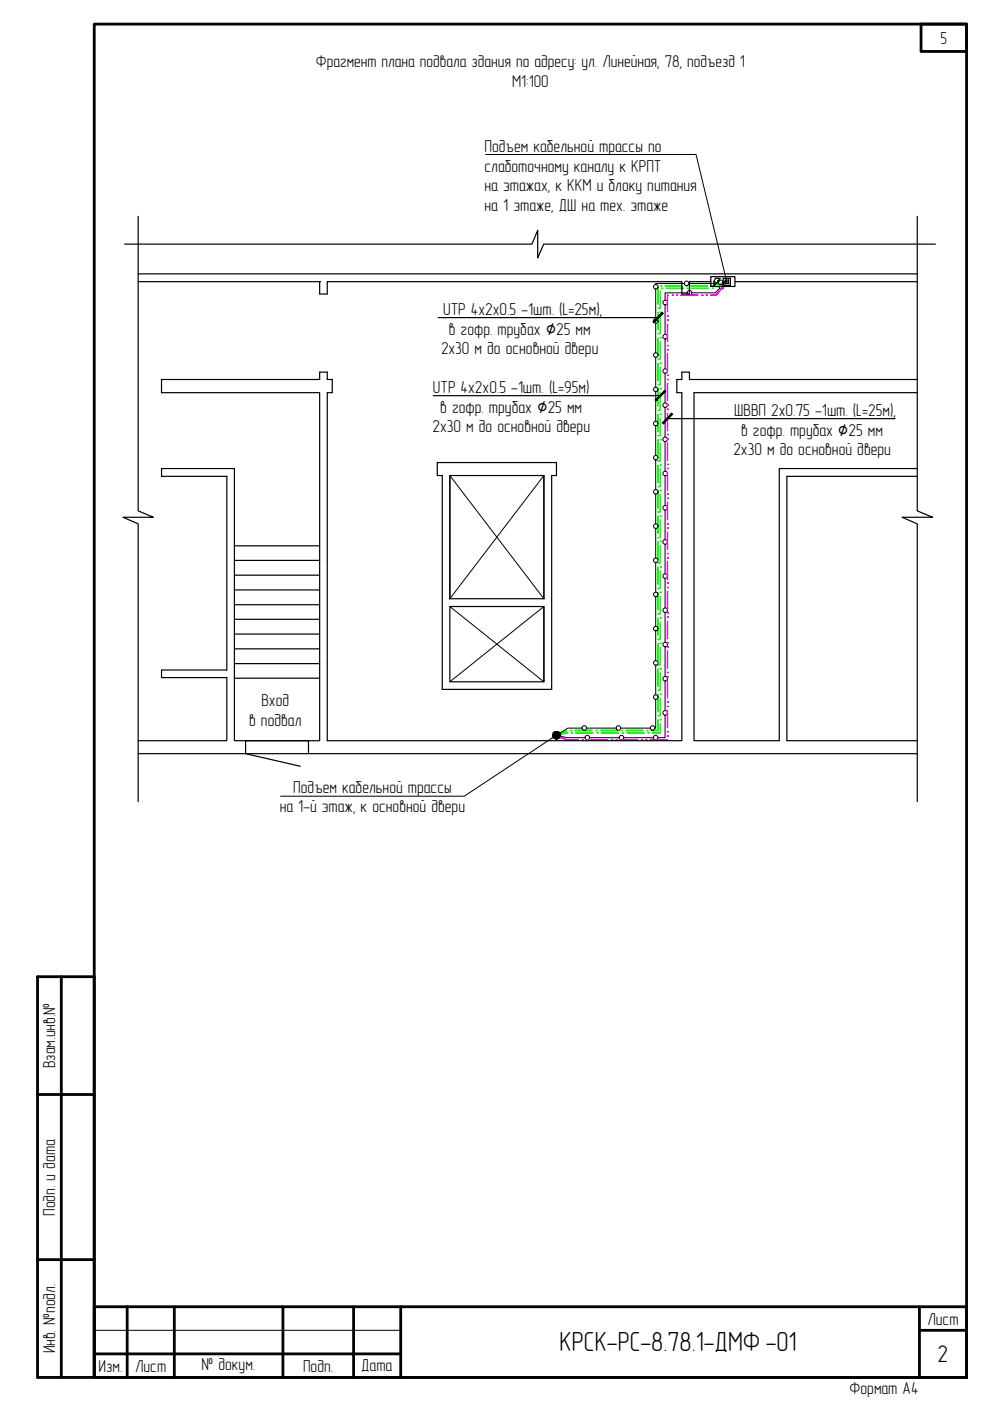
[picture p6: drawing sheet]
<svg xmlns="http://www.w3.org/2000/svg" width="210mm" height="297mm" viewBox="0 0 210 297" stroke-linecap="round" stroke-linejoin="round" font-family="sans-serif">
<path d="M147.2 83.3v73.7h18v-57.7h29.3M166.8 101v56" fill="none" stroke="#000" stroke-width=".25"/>
<g fill="none" stroke="#000" stroke-width=".21">
<path d="M154.1 59.8l-.8 .7M141 64.7v6.2M141 71.9v6.3M141 79.1v6.3M145.7 62.1h-4.7v1.6M152.6 61.2l-1 .9h-4.9M141 86.4v6.3M141 93.7v6.2M141 100.9v6.3M141 108.1v6.3M141 115.4v6.3M141 122.7v6.2"/>
<path d="M141 129.9v6.3M141 137.1v6.3M118 155.9l2.1 .5h3.9M125 156.4h6.2M132.2 156.4h6.3M141 144.4v6.3M141 151.7v4.7h-1.5"/>
<circle cx="141" cy="64.1" r=".49"/>
<circle cx="141" cy="71.4" r=".49"/>
<circle cx="141" cy="78.7" r=".49"/>
<circle cx="146.2" cy="62.1" r=".49"/>
<circle cx="153" cy="60.8" r=".49"/>
<circle cx="141" cy="85.9" r=".49"/>
<circle cx="141" cy="93.1" r=".49"/>
<circle cx="141" cy="107.7" r=".49"/>
<circle cx="141" cy="100.4" r=".49"/>
<circle cx="141" cy="114.9" r=".49"/>
<circle cx="141" cy="122.1" r=".49"/>
<circle cx="141" cy="129.4" r=".49"/>
<circle cx="141" cy="136.7" r=".49"/>
<circle cx="124.5" cy="156.4" r=".49"/>
<circle cx="131.8" cy="156.4" r=".49"/>
<circle cx="139" cy="156.4" r=".49"/>
<circle cx="141" cy="143.9" r=".49"/>
<circle cx="141" cy="151.1" r=".49"/>
</g>
<path d="M154.1 59.8l-2.3 2.8h-1.1" fill="none" stroke="#f0f" stroke-width=".38"/>
<g fill="#f0f">
<circle cx="149.7" cy="62.6" r=".19"/>
<circle cx="148.8" cy="62.6" r=".19"/>
</g>
<path d="M144.4 62.6h3.6" fill="none" stroke="#f0f" stroke-width=".38"/>
<g fill="#f0f">
<circle cx="143.5" cy="62.6" r=".19"/>
<circle cx="142.5" cy="62.6" r=".19"/>
</g>
<path d="M141.6 62.6h-.1v3.5" fill="none" stroke="#f0f" stroke-width=".38"/>
<g fill="#f0f">
<circle cx="141.5" cy="67" r=".19"/>
<circle cx="141.5" cy="67.8" r=".19"/>
</g>
<path d="M141.5 68.8v3.6" fill="none" stroke="#f0f" stroke-width=".38"/>
<g fill="#f0f">
<circle cx="141.5" cy="73.3" r=".19"/>
<circle cx="141.5" cy="74.2" r=".19"/>
</g>
<path d="M141.5 75v3.6" fill="none" stroke="#f0f" stroke-width=".38"/>
<g fill="#f0f">
<circle cx="141.5" cy="79.6" r=".19"/>
<circle cx="141.5" cy="80.5" r=".19"/>
</g>
<path d="M141.5 81.4v3.5" fill="none" stroke="#f0f" stroke-width=".38"/>
<g fill="#f0f">
<circle cx="141.5" cy="85.9" r=".19"/>
<circle cx="141.5" cy="86.8" r=".19"/>
</g>
<path d="M141.5 87.7v3.6" fill="none" stroke="#f0f" stroke-width=".38"/>
<g fill="#f0f">
<circle cx="141.5" cy="92.1" r=".19"/>
<circle cx="141.5" cy="93.1" r=".19"/>
</g>
<path d="M141.5 94v3.6" fill="none" stroke="#f0f" stroke-width=".38"/>
<g fill="#f0f">
<circle cx="141.5" cy="98.5" r=".19"/>
<circle cx="141.5" cy="99.3" r=".19"/>
</g>
<path d="M141.5 100.3v3.6" fill="none" stroke="#f0f" stroke-width=".38"/>
<g fill="#f0f">
<circle cx="141.5" cy="104.8" r=".19"/>
<circle cx="141.5" cy="105.6" r=".19"/>
</g>
<path d="M141.5 106.5v3.6" fill="none" stroke="#f0f" stroke-width=".38"/>
<g fill="#f0f">
<circle cx="141.5" cy="111.1" r=".19"/>
<circle cx="141.5" cy="112" r=".19"/>
</g>
<path d="M141.5 112.8v3.6" fill="none" stroke="#f0f" stroke-width=".38"/>
<g fill="#f0f">
<circle cx="141.5" cy="117.4" r=".19"/>
<circle cx="141.5" cy="118.3" r=".19"/>
</g>
<path d="M141.5 119.2v3.6" fill="none" stroke="#f0f" stroke-width=".38"/>
<g fill="#f0f">
<circle cx="141.5" cy="123.6" r=".19"/>
<circle cx="141.5" cy="124.6" r=".19"/>
</g>
<path d="M141.5 125.5v3.6" fill="none" stroke="#f0f" stroke-width=".38"/>
<g fill="#f0f">
<circle cx="141.5" cy="129.9" r=".19"/>
<circle cx="141.5" cy="130.8" r=".19"/>
</g>
<path d="M141.5 131.8v3.6" fill="none" stroke="#f0f" stroke-width=".38"/>
<g fill="#f0f">
<circle cx="141.5" cy="136.3" r=".19"/>
<circle cx="141.5" cy="137.1" r=".19"/>
</g>
<path d="M141.5 138v3.6" fill="none" stroke="#f0f" stroke-width=".38"/>
<g fill="#f0f">
<circle cx="141.5" cy="142.6" r=".19"/>
<circle cx="141.5" cy="143.5" r=".19"/>
</g>
<path d="M141.5 144.3v3.6" fill="none" stroke="#f0f" stroke-width=".38"/>
<g fill="#f0f">
<circle cx="141.5" cy="148.9" r=".19"/>
<circle cx="141.5" cy="149.8" r=".19"/>
</g>
<path d="M141.5 150.7v3.5" fill="none" stroke="#f0f" stroke-width=".38"/>
<g fill="#f0f">
<circle cx="141.5" cy="155.1" r=".19"/>
<circle cx="141.5" cy="156.1" r=".19"/>
</g>
<path d="M137.8 156.9h3.6" fill="none" stroke="#f0f" stroke-width=".38"/>
<g fill="#f0f">
<circle cx="136.9" cy="156.9" r=".19"/>
<circle cx="136.1" cy="156.9" r=".19"/>
</g>
<path d="M131.6 156.9h3.6" fill="none" stroke="#f0f" stroke-width=".38"/>
<g fill="#f0f">
<circle cx="130.6" cy="156.9" r=".19"/>
<circle cx="129.8" cy="156.9" r=".19"/>
</g>
<path d="M125.3 156.9h3.6" fill="none" stroke="#f0f" stroke-width=".38"/>
<g fill="#f0f">
<circle cx="124.4" cy="156.9" r=".19"/>
<circle cx="123.4" cy="156.9" r=".19"/>
</g>
<path d="M118 155.9l2.1 1h2.5" fill="none" stroke="#f0f" stroke-width=".38"/>
<path d="M154.1 59.8l-2.2 1" fill="none" stroke="#0f0" stroke-width=".38"/>
<circle cx="151.1" cy="61.1" r=".19" fill="#0f0"/>
<path d="M146.6 61.1h3.6" fill="none" stroke="#0f0" stroke-width=".38"/>
<circle cx="145.7" cy="61.1" r=".19" fill="#0f0"/>
<path d="M141.2 61.1h3.6" fill="none" stroke="#0f0" stroke-width=".38"/>
<circle cx="140.3" cy="61.1" r=".19" fill="#0f0"/>
<path d="M140 61.7v3.6" fill="none" stroke="#0f0" stroke-width=".38"/>
<circle cx="140" cy="66.2" r=".19" fill="#0f0"/>
<path d="M140 67.1v3.6" fill="none" stroke="#0f0" stroke-width=".38"/>
<circle cx="140" cy="71.6" r=".19" fill="#0f0"/>
<path d="M140 72.5v3.6" fill="none" stroke="#0f0" stroke-width=".38"/>
<circle cx="140" cy="77" r=".19" fill="#0f0"/>
<path d="M140 77.9v3.6" fill="none" stroke="#0f0" stroke-width=".38"/>
<circle cx="140" cy="82.4" r=".19" fill="#0f0"/>
<path d="M140 83.3v3.6" fill="none" stroke="#0f0" stroke-width=".38"/>
<circle cx="140" cy="87.8" r=".19" fill="#0f0"/>
<path d="M140 88.7v3.6" fill="none" stroke="#0f0" stroke-width=".38"/>
<circle cx="140" cy="93.2" r=".19" fill="#0f0"/>
<path d="M140 94.1v3.6" fill="none" stroke="#0f0" stroke-width=".38"/>
<circle cx="140" cy="98.6" r=".19" fill="#0f0"/>
<path d="M140 99.5v3.6" fill="none" stroke="#0f0" stroke-width=".38"/>
<circle cx="140" cy="104" r=".19" fill="#0f0"/>
<path d="M140 104.9v3.6" fill="none" stroke="#0f0" stroke-width=".38"/>
<circle cx="140" cy="109.4" r=".19" fill="#0f0"/>
<path d="M140 110.3v3.6" fill="none" stroke="#0f0" stroke-width=".38"/>
<circle cx="140" cy="114.8" r=".19" fill="#0f0"/>
<path d="M140 115.7v3.6" fill="none" stroke="#0f0" stroke-width=".38"/>
<circle cx="140" cy="120.2" r=".19" fill="#0f0"/>
<path d="M140 121.1v3.6" fill="none" stroke="#0f0" stroke-width=".38"/>
<circle cx="140" cy="125.6" r=".19" fill="#0f0"/>
<path d="M140 126.5v3.6" fill="none" stroke="#0f0" stroke-width=".38"/>
<circle cx="140" cy="131" r=".19" fill="#0f0"/>
<path d="M140 131.9v3.6" fill="none" stroke="#0f0" stroke-width=".38"/>
<circle cx="140" cy="136.4" r=".19" fill="#0f0"/>
<path d="M140 137.3v3.6" fill="none" stroke="#0f0" stroke-width=".38"/>
<circle cx="140" cy="141.8" r=".19" fill="#0f0"/>
<path d="M140 142.7v3.6" fill="none" stroke="#0f0" stroke-width=".38"/>
<circle cx="140" cy="147.2" r=".19" fill="#0f0"/>
<path d="M140 148.1v3.6" fill="none" stroke="#0f0" stroke-width=".38"/>
<circle cx="140" cy="152.6" r=".19" fill="#0f0"/>
<path d="M140 153.5v1.9h-1.7" fill="none" stroke="#0f0" stroke-width=".38"/>
<circle cx="137.4" cy="155.4" r=".19" fill="#0f0"/>
<path d="M132.9 155.4h3.6" fill="none" stroke="#0f0" stroke-width=".38"/>
<circle cx="132" cy="155.4" r=".19" fill="#0f0"/>
<path d="M127.5 155.4h3.6" fill="none" stroke="#0f0" stroke-width=".38"/>
<circle cx="126.6" cy="155.4" r=".19" fill="#0f0"/>
<path d="M122.1 155.4h3.6" fill="none" stroke="#0f0" stroke-width=".38"/>
<circle cx="121.2" cy="155.4" r=".19" fill="#0f0"/>
<path d="M154.1 59.8l-2.3 .6M120.3 155.4l-2.3 .5" fill="none" stroke="#0f0" stroke-width=".38"/>
<circle cx="150.9" cy="60.6" r=".19" fill="#0f0"/>
<path d="M146.4 60.6h3.6" fill="none" stroke="#0f0" stroke-width=".38"/>
<circle cx="145.5" cy="60.6" r=".19" fill="#0f0"/>
<path d="M141.1 60.6h3.6" fill="none" stroke="#0f0" stroke-width=".38"/>
<circle cx="140.1" cy="60.6" r=".19" fill="#0f0"/>
<path d="M139.5 60.9v3.6" fill="none" stroke="#0f0" stroke-width=".38"/>
<circle cx="139.5" cy="65.4" r=".19" fill="#0f0"/>
<path d="M139.5 66.3v3.6" fill="none" stroke="#0f0" stroke-width=".38"/>
<circle cx="139.5" cy="70.8" r=".19" fill="#0f0"/>
<path d="M139.5 71.7v3.6" fill="none" stroke="#0f0" stroke-width=".38"/>
<circle cx="139.5" cy="76.2" r=".19" fill="#0f0"/>
<path d="M139.5 77.1v3.6" fill="none" stroke="#0f0" stroke-width=".38"/>
<circle cx="139.5" cy="81.6" r=".19" fill="#0f0"/>
<path d="M139.5 82.5v3.6" fill="none" stroke="#0f0" stroke-width=".38"/>
<circle cx="139.5" cy="87" r=".19" fill="#0f0"/>
<path d="M139.5 87.9v3.6" fill="none" stroke="#0f0" stroke-width=".38"/>
<circle cx="139.5" cy="92.4" r=".19" fill="#0f0"/>
<path d="M139.5 93.3v3.6" fill="none" stroke="#0f0" stroke-width=".38"/>
<circle cx="139.5" cy="97.8" r=".19" fill="#0f0"/>
<path d="M139.5 98.7v3.6" fill="none" stroke="#0f0" stroke-width=".38"/>
<circle cx="139.5" cy="103.2" r=".19" fill="#0f0"/>
<path d="M139.5 104.1v3.6" fill="none" stroke="#0f0" stroke-width=".38"/>
<circle cx="139.5" cy="108.6" r=".19" fill="#0f0"/>
<path d="M139.5 109.5v3.6" fill="none" stroke="#0f0" stroke-width=".38"/>
<circle cx="139.5" cy="114" r=".19" fill="#0f0"/>
<path d="M139.5 114.9v3.6" fill="none" stroke="#0f0" stroke-width=".38"/>
<circle cx="139.5" cy="119.4" r=".19" fill="#0f0"/>
<path d="M139.5 120.3v3.6" fill="none" stroke="#0f0" stroke-width=".38"/>
<circle cx="139.5" cy="124.8" r=".19" fill="#0f0"/>
<path d="M139.5 125.7v3.6" fill="none" stroke="#0f0" stroke-width=".38"/>
<circle cx="139.5" cy="130.2" r=".19" fill="#0f0"/>
<path d="M139.5 131.1v3.6" fill="none" stroke="#0f0" stroke-width=".38"/>
<circle cx="139.5" cy="135.6" r=".19" fill="#0f0"/>
<path d="M139.5 136.5v3.6" fill="none" stroke="#0f0" stroke-width=".38"/>
<circle cx="139.5" cy="141" r=".19" fill="#0f0"/>
<path d="M139.5 141.9v3.6" fill="none" stroke="#0f0" stroke-width=".38"/>
<circle cx="139.5" cy="146.4" r=".19" fill="#0f0"/>
<path d="M139.5 147.3v3.6" fill="none" stroke="#0f0" stroke-width=".38"/>
<circle cx="139.5" cy="151.8" r=".19" fill="#0f0"/>
<path d="M139.5 152.7v2.2h-1.4" fill="none" stroke="#0f0" stroke-width=".38"/>
<circle cx="137.2" cy="154.9" r=".19" fill="#0f0"/>
<path d="M132.8 154.9h3.6" fill="none" stroke="#0f0" stroke-width=".38"/>
<circle cx="131.8" cy="154.9" r=".19" fill="#0f0"/>
<path d="M127.3 154.9h3.6" fill="none" stroke="#0f0" stroke-width=".38"/>
<circle cx="126.4" cy="154.9" r=".19" fill="#0f0"/>
<path d="M121.9 154.9h3.7" fill="none" stroke="#0f0" stroke-width=".38"/>
<circle cx="121" cy="154.9" r=".19" fill="#0f0"/>
<path d="M120.1 155l-2.1 .9" fill="none" stroke="#0f0" stroke-width=".38"/>
<g fill="none" stroke="#000" stroke-width=".21">
<path d="M152.3 59.9l-1.5 .2h-4.8M154.1 59.8h-.8M139 61.3v6.2M139 68.6v6.2M139 75.8v6.3M145 60.1h-6v.2M139 83v6.3M139 90.3v6.2M139 97.6v6.2M139 104.8v6.3M139 112v6.3M139 119.3v6.2"/>
<path d="M139 126.6v6.2M139 133.8v6.3M123.4 154.4h-3l-2.4 1.5M124.4 154.4h6.2M131.6 154.4h6.2M139 141v6.3M139 148.3v6.1h-.1"/>
<circle cx="152.8" cy="59.9" r=".49"/>
<circle cx="139" cy="68" r=".49"/>
<circle cx="139" cy="60.8" r=".49"/>
<circle cx="139" cy="75.3" r=".49"/>
<circle cx="145.6" cy="60.1" r=".49"/>
<circle cx="139" cy="89.8" r=".49"/>
<circle cx="139" cy="82.6" r=".49"/>
<circle cx="139" cy="97" r=".49"/>
<circle cx="139" cy="104.3" r=".49"/>
<circle cx="139" cy="118.8" r=".49"/>
<circle cx="139" cy="111.6" r=".49"/>
<circle cx="139" cy="126" r=".49"/>
<circle cx="139" cy="133.3" r=".49"/>
<circle cx="123.9" cy="154.4" r=".49"/>
<circle cx="131.1" cy="154.4" r=".49"/>
<circle cx="138.4" cy="154.4" r=".49"/>
<circle cx="139" cy="147.8" r=".49"/>
<circle cx="139" cy="140.6" r=".49"/>
</g>
<g fill="none" stroke="#000" stroke-width=".25">
<path d="M26.4 51.8h86.4l1.2-3v5.9l1.3-2.9h83M29.3 45.9v62.4l3.2 1.4h-6.4l3.2 1.4v58.9M29.3 58.1h165.2M29.3 59.7h38.5M67.8 59.7h.1M67.8 59.7v2.6h1.6v-2.6h75.2v2.6h1.6v-2.6h4.5M150.7 58.7h5.1v2h-5.1zM155.8 59.7h38.7M194.5 45.9v62.4l3.2 1.4h-6.4l3.2 1.4v58.9M92.7 98.1h25.3v2.7h-1v45.4h-23.2v-45.4h-1.1zM147.2 83.3h47.3M194.5 80.5h-48.3v-1.6h-1.6v1.6h-1.1v2.8h1.1v73.7h-75.2v-73.7h1v-2.8h-1v-1.6h-1.6v1.6h-33.6v2.8h33.6v73.7h-18.1v-57.7h-15.5v1.7h13.9v41.1h-13.9v1.6h13.9v13.3h-18.8"/>
<path d="M49.7 115.7h18.1M49.7 118.8h18.1M95.4 100.8v26.1M115.3 100.8v26.1M166.8 101h27.7M49.7 121.9h18.1M49.7 125.1h18.1M49.7 128.2h18.1M49.7 131.3h18.1M49.7 134.4h18.1M49.7 137.6h18.1M95.4 126.9v-26.1h19.9v26.1"/>
<path d="M95.4 126.9h19.9M115.3 128.6v16h-19.9v-16h19.9v16M29.3 159.8h165.2M49.7 140.7h18.1M49.7 143.8h18.1M166.8 157h27.7"/>
</g>
<path d="M95.4 100.8l19.9 26.1M115.3 100.8l-19.9 26.1M95.4 128.6l19.9 16M115.3 128.6l-19.9 16" fill="none" stroke="#000" stroke-width=".21"/>
<!-- layer: _ -->
<path d="M65.4 159.8v-2.8h-13.3v2.8l11.6 2.7" fill="none" stroke="#000" stroke-width=".25"/>
<g fill="#fff" stroke="#fff" stroke-width=".21">
<path d="M101.7 28.5v17.9l47.1-17.9zM101.7 46.4l47.1-17.9v17.9z"/>
<path d="M58.3 164.3v9.9l41.4-9.9zM58.3 174.2l41.4-9.9v9.9z"/>
</g>
<path d="M154 59.6l.1 .2zM117.8 155.9h.2z" fill="#000" stroke="#000" stroke-width=".21"/>
<path d="M103 32.8h44.6l6.5 26.8M117.8 156l-19.4 12.8h-38.9M20 282.1h65" fill="none" stroke="#000" stroke-width=".21"/>
<g fill="#000" stroke="#000" stroke-width=".21">
<path d="M117.8 156.6h.4z"/>
<path d="M117.9 155.1h.3zM117.9 155.1h.3zM117.9 155.1h.3z"/>
<path d="M117.9 156.7h.2zM117.8 156.6l.3 .1z"/>
<path d="M117.9 155.1l.4 .1zM117.7 155.2h.6zM117.7 155.2h.6zM117.7 155.2h.6z"/>
<path d="M117.7 155.2h.7zM117.6 155.2h.8z"/>
<path d="M117.6 156.6h.7zM117.6 156.6h.6zM117.8 156.6h.4zM117.8 156.6h.4z"/>
<path d="M117.6 155.2l.8 .1zM117.6 155.2l.8 .1z"/>
<path d="M117.6 155.3h.9zM117.6 155.3h.9h-1zM117.5 155.3h1zM117.5 155.3h1z"/>
<path d="M117.5 156.5h.9zM117.5 156.5l.8 .1zM117.6 156.6h.7zM117.6 156.6h.7z"/>
<path d="M117.5 155.3l1.1 .1zM117.5 155.3l1.1 .1h-1.2zM117.4 155.4h1.2zM117.4 155.4h1.2z"/>
<path d="M117.4 156.4l1 .1 .2-.1zM117.4 156.4l1 .1h-.9zM117.5 156.5h.9zM117.5 156.5h.9z"/>
<path d="M117.4 155.4l1.3 .2-.1-.2zM117.4 155.4l1.3 .2h-1.4zM117.3 155.6h1.4zM117.3 155.6h1.4z"/>
<path d="M117.3 156.3h1.4zM117.3 156.3l1.3 .1zM117.4 156.4h1.2zM117.4 156.4h1.2z"/>
<path d="M117.3 155.6l1.4 .1v-.1zM117.3 155.6l1.4 .1h-1.4zM117.3 155.7h1.4zM117.3 155.7h1.4z"/>
<path d="M117.3 156.1l1.4 .1zM117.3 156.1l1.4 .1z"/>
<path d="M117.3 156.2l1.4 .1v-.1zM117.3 156.2l1.4 .1h-1.4zM117.3 156.3h1.4zM117.3 156.3h1.4z"/>
<path d="M117.3 155.7l1.4 .2v-.2zM117.3 155.7l1.4 .2h-1.5zM117.2 155.9h1.5zM117.2 155.9h1.5z"/>
<path d="M117.2 155.9l1.5 .1v-.1zM117.2 155.9l1.5 .1h-1.5zM117.2 156h1.5zM117.2 156h1.5z"/>
<path d="M117.2 156l1.5 .1v-.1zM117.2 156l1.5 .1h-1.4z"/>
</g>
<g fill="none" stroke="#000" stroke-width=".59">
<path d="M20 5.1h184.9v286.9h-184.9zM8 207.1h12v84.9h-12zM13 207.1v84.9M8 232.1h12M8 267.1h12M20 277.1h184.9v14.9h-184.9zM27 277.1v14.9M37 277.1v14.9M60 277.1v14.9M75 277.1v14.9M85 277.1v14.9M194.9 277.1v14.9"/>
<path d="M20 287h65M194.9 282.1h10"/>
</g>
<!-- layer: 0 -->
<path d="M195.3 5.1h9.6v5.8h-9.6z" fill="none" stroke="#000" stroke-width=".59"/>
<path d="M151.7 59h1l-.6 .6h.4l-1.3 1.1 .4-.9h-.3zM92.9 67.3h46.6M91.9 83.9h48.1M141.5 88.8h48.3" fill="none" stroke="#000" stroke-width=".25"/>
<path d="M153.3 59h1.6v1.5h-1.6zM153.7 59.4h.8v.7h-.8z" fill="none" stroke="#000" stroke-width=".25"/>
<g fill="#fff" stroke="#fff" stroke-width=".21">
<path d="M153.4 84.3v14.2l37.7-14.2zM153.4 98.5l37.7-14.2v14.2z"/>
<path d="M91.6 62.9v14.2l37.2-14.2zM91.6 77.1l37.2-14.2v14.2z"/>
<path d="M90.6 79.4v14.3l35.6-14.3zM90.6 93.7l35.6-14.3v14.3z"/>
</g>
<!-- layer: 0 -->
<g fill="#000" stroke="#000" stroke-width=".21">
<path d="M140.4 66.2l-2 2 .2 .2zM140.4 66.2l.2 .2-2 2z"/>
<path d="M138.9 84.8l.2 .2 1.8-2.2zM140.9 82.8l.2 .2-2 2z"/>
<path d="M142.4 87.6l-1.8 2.3 2-2.1zM142.4 87.6l-1.8 2.3-.2-.3z"/>
</g>
<text font-size="5.9" x="118.7" y="286.4">КРСК-РС-8.78.1-ДМФ -01</text>
<text font-size="5.1" x="198.8" y="288.8">2</text>
<g font-size="3.7">
<text x="199.4" y="9.3">5</text>
<text x="102.7" y="32.2">Подъем кабельной трассы по</text>
<text x="102.7" y="36.4">слаботочному каналу к КРПТ</text>
<text x="102.7" y="40.6">на этажах, к ККМ и блоку питания</text>
<text x="102.7" y="44.7">на 1 этаже, ДШ на тех. этаже</text>
<text x="94" y="66.8">UTP 4x2х0.5 -1шт. (L=25м),</text>
<text x="95.2" y="71">в гофр. трубах ∅25 мм</text>
<text x="93.5" y="75.1">2х30 м до основной двери</text>
<text x="91.8" y="83.4">UTP 4x2х0.5 -1шт. (L=95м)</text>
<text x="93.3" y="87.5">в гофр. трубах ∅25 мм</text>
<text x="155.7" y="88.2">ШВВП 2x0.75 -1шт. (L=25м),</text>
<text x="91.7" y="91.7">2х30 м до основной двери</text>
<text x="157.1" y="92.4">в гофр. трубах ∅25 мм</text>
<text x="155.5" y="96.5">2х30 м до основной двери</text>
<text x="55.4" y="149.7">Вход</text>
<text x="52.8" y="153.9">в подвал</text>
<text x="59.3" y="172.2">на 1-й этаж, к основной двери</text>
<text x="62.2" y="168.1">Подъем кабельной трассы</text>
<text x="11.7" y="226.5" transform="rotate(-90 11.7 226.5)">Взам.инв.№</text>
<text x="11.7" y="257.8" transform="rotate(-90 11.7 257.8)">Подп. и дата</text>
<text x="196.6" y="280.8">Лист</text>
<text x="11.7" y="287" transform="rotate(-90 11.7 287)">Инв. №подл.</text>
<text x="20.9" y="290.8">Изм.</text>
<text x="28.7" y="290.8">Лист</text>
<text x="42.8" y="290.4">№ докум.</text>
<text x="64.3" y="290.8">Подп.</text>
<text x="76.6" y="290.7">Дата</text>
<text x="180.1" y="295.5">Формат А4</text>
</g>
<g font-size="3.6">
<text x="67" y="14.3">Фрагмент плана подвала здания по адресу: ул. Линейная, 78, подъезд 1</text>
<text x="108.6" y="18.4">М1:100</text>
</g>
</svg>
